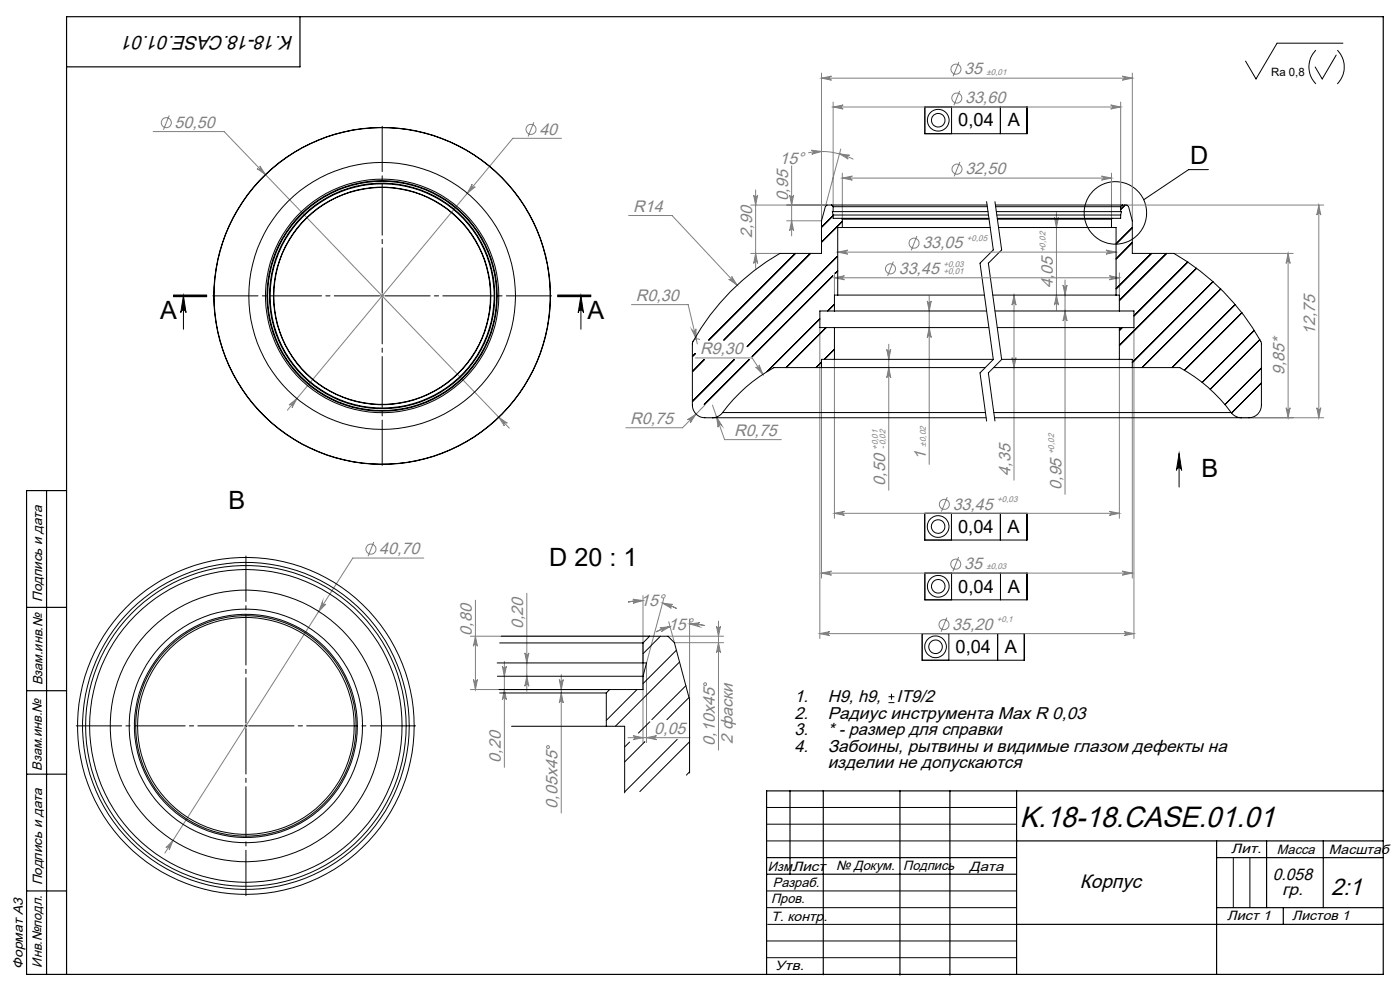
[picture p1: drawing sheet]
<svg xmlns="http://www.w3.org/2000/svg" width="420mm" height="297mm" viewBox="0 0 420 297" stroke-linecap="round" stroke-linejoin="round" font-family="sans-serif">
<g fill="none" stroke="#808080" stroke-width=".3">
<path d="M287.7 18.6l-1.8 4.3M45.9 39.4h21.3l85.6 88.9M50.8 34.6l-1.8 4.3M160.2 36.6l-1.8 4.3M246.5 23.4l2.9-.6a.6 .6 0 0 0-.5 .6 .6 .6 0 0 0 .5 .6zM246.5 21.9v44.3h-10.5M246.5 23.4h93.2M249.9 32.1l3-.6a.6 .6 0 0 0-.5 .6 .6 .6 0 0 0 .5 .6zM249.9 30.6v31.3M249.9 32.1h86.3M287.9 27.2l-1.7 4.3M333.2 31.5l3 .6-3 .6a.6 .6 0 0 0 .6-.6 .6 .6 0 0 0-.6-.6z"/>
<path d="M336.2 30.6v31.3M336.7 22.8l3 .6-3 .6a.6 .6 0 0 0 .6-.6 .6 .6 0 0 0-.6-.6zM339.7 21.9v44.3M77.1 50.5a.59 .59 0 0 0 .8 .1 .59 .59 0 0 0 .1-.9l1.6 2.6zM141.6 55.2a.6 .6 0 0 0 .1 .8 .6 .6 0 0 0 .9 0l-2.4 1.9zM168.5 41.4h-14.7l-67.6 81.5M226.1 58.5a.6 .6 0 0 0 .6 .5 .6 .6 0 0 0 .6-.5l-.6 3zM226.7 56.9v23.5M236.9 58.5a.6 .6 0 0 0 .6 .5 .6 .6 0 0 0 .6-.5l-.6 3zM237.5 49.7v21M242.5 45.8a20.7 20.7 0 0 1 13.5 1.9M243.4 45l3.1 .4-3 .8a.6 .6 0 0 0 .5-.6 .6 .6 0 0 0-.6-.6z"/>
<path d="M251.8 46.1l3.1 .4a.6 .6 0 0 0-.8 .4 .6 .6 0 0 0 .4 .8zM252.2 44.7l-4.6 17.2M252.7 53.4l3-.6a.6 .6 0 0 0-.6 .6 .6 .6 0 0 0 .6 .6zM252.7 51.9v13.8M252.7 53.4h80.7M288 48.5l-1.8 4.3M330.4 52.8l3 .6-3 .6a.6 .6 0 0 0 .6-.6 .6 .6 0 0 0-.6-.6zM333.4 51.9v13.8M188.6 64.6h13l19.5 20.8M225.2 75.9h8.8M225.2 61.5h22.9M226.7 75.9l.6 3a.6 .6 0 0 0-.6-.5 .6 .6 0 0 0-.6 .5z"/>
<path d="M237.5 66.2l.6 3a.6 .6 0 0 0-.6-.6 .6 .6 0 0 0-.6 .6zM251.3 75.6l3-.6a.6 .6 0 0 0-.6 .6 .6 .6 0 0 0 .6 .6zM251.3 75.6h83.5M268 78.4l-1.7 4.3M275.1 70.7l-1.7 4.3M316.3 65.2a.6 .6 0 0 0 .6 .6 .6 .6 0 0 0 .6-.6l-.6 3zM316.9 63.7v29.3M331.8 75l3 .6-3 .6a.6 .6 0 0 0 .6-.6 .6 .6 0 0 0-.6-.6zM338.1 61.5h59M352.2 75.9h35.7M386.4 75.9l.6 3a.6 .6 0 0 0-.6-.5 .6 .6 0 0 0-.6 .5zM386.4 75.9v49.3"/>
<path d="M395.6 61.5l.6 2.9a.6 .6 0 0 0-.6-.5 .6 .6 0 0 0-.6 .5zM395.6 61.5v63.7M189.4 91.3h17l2.8 11.8M207.6 98.8a.62 .62 0 0 0 .7 .5 .62 .62 0 0 0 .5-.7l.1 3zM218.6 83.7a.6 .6 0 0 0 .9 0 .6 .6 0 0 0 0-.8l1.6 2.5zM246 98.2v93.2M250.3 83.3l3-.6a.6 .6 0 0 0-.5 .6 .6 .6 0 0 0 .5 .6zM250.3 81.8v6.6M250.3 83.3h85.5M278.2 90.2a.6 .6 0 0 0 .6 .5 .6 .6 0 0 0 .6-.5l-.6 3zM278.8 98.2l.6 3a.6 .6 0 0 0-.6-.6 .6 .6 0 0 0-.6 .6zM278.8 88.7v50.5"/>
<path d="M304.2 88.4l.6 3a.6 .6 0 0 0-.6-.5 .6 .6 0 0 0-.6 .5zM304.2 88.4v55.5M316.9 88.4l.6 3a.6 .6 0 0 0-.6-.5 .6 .6 0 0 0-.6 .5zM318.9 85.4a.6 .6 0 0 0 .6 .6 .6 .6 0 0 0 .6-.6l-.6 3zM319.5 93.2l.6 3a.6 .6 0 0 0-.6-.6 .6 .6 0 0 0-.6 .6zM319.5 83.9v64.3M332.8 82.7l3 .6-3 .6a.6 .6 0 0 0 .6-.6 .6 .6 0 0 0-.6-.6zM335.8 81.8v6.6M340.2 98.2v93.2M208.6 107.3h17l3.2 4.9M210 101.8l-1.1-.2-1 .7M226.7 110a.59 .59 0 0 0 .8 .2 .59 .59 0 0 0 .2-.8l1.1 2.8z"/>
<path d="M246.5 110.2v63M250.3 107.7v47.6M266 104.7a.6 .6 0 0 0 .6 .6 .6 .6 0 0 0 .6-.6l-.6 3zM266.6 110.2l.6 3a.6 .6 0 0 0-.6-.6 .6 .6 0 0 0-.6 .6zM266.6 103.2v43.7M303.6 107.2a.6 .6 0 0 0 .6 .5 .6 .6 0 0 0 .6-.5l-.6 3zM335.8 107.7v47.6M339.7 110.2v63M86.7 121.4l2.4-2-1.5 2.8a.6 .6 0 0 0-.1-.9 .6 .6 0 0 0-.8 .1zM149.6 125.1l2.6 1.7a.6 .6 0 0 0-.8 0 .6 .6 0 0 0-.1 .8zM206.3 125.8l2.5-1.7-1.7 2.5a.6 .6 0 0 0 0-.8 .6 .6 0 0 0-.8 0zM211.5 121.4l-6.7 6.8h-17.1"/>
<path d="M213.7 121.4l3.7 10.4h17M215 125l1.6 2.6a.6 .6 0 0 0-.8-.3 .6 .6 0 0 0-.4 .7zM372.4 125.2h24.7M385.8 122.2a.6 .6 0 0 0 .6 .6 .6 .6 0 0 0 .6-.6l-.6 3zM395 122.2a.6 .6 0 0 0 .6 .6 .6 .6 0 0 0 .6-.6l-.6 3zM250.3 153.8l3-.6a.6 .6 0 0 0-.5 .6 .6 .6 0 0 0 .5 .6zM250.3 153.8h85.5M284.2 149l-1.8 4.3M332.8 153.2l3 .6-3 .6a.6 .6 0 0 0 .6-.6 .6 .6 0 0 0-.6-.6zM112.1 162.4l-1.7 4.3M127.1 167.2h-21.3l-56.3 88.5M142.6 179.9v26.8"/>
<path d="M158 177.8v29.4M189.9 179.6l3 .4-3 .8a.6 .6 0 0 0 .6-.6 .6 .6 0 0 0-.6-.6zM192.9 180l-4.5 .4M192.9 178.5v44.1M199.1 179.3l-5.1 19.4v23.9M246.5 171.8l2.9-.6a.6 .6 0 0 0-.5 .6 .6 .6 0 0 0 .5 .6zM246.5 171.8h93.2M287.6 166.9l-1.7 4.3M336.7 171.2l3 .6-3 .6a.6 .6 0 0 0 .6-.6 .6 .6 0 0 0-.6-.6zM96.7 180.4a.62 .62 0 0 0 .2 .8 .62 .62 0 0 0 .9-.2l-2.2 2.2zM141.1 190.7h53.8M142.6 190.7l.6 3a.6 .6 0 0 0-.6-.6 .6 .6 0 0 0-.6 .6z"/>
<path d="M150.7 199.7a.6 .6 0 0 0 .6 .5 .6 .6 0 0 0 .6-.5l-.6 3zM151.3 198.2v31.8M157.4 195.7a.6 .6 0 0 0 .6 .6 .6 .6 0 0 0 .6-.6l-.6 3zM198 188.2l3-.4-2.6 1.5a.6 .6 0 0 0 .3-.8 .6 .6 0 0 0-.7-.3zM198.8 180.8l3 .3a.6 .6 0 0 0-.7 .4 .6 .6 0 0 0 .3 .8zM198.8 180.8l4.2 1.5M200.4 190.7h16.7M200.6 186.3l1.7 6.3h14.8M201 187.8l-4.2 1.6M206.9 187l3-.4a.6 .6 0 0 0-.6 .6 .6 .6 0 0 0 .5 .6zM206.9 187l4.4 .5M206.9 185.5v24.2"/>
<path d="M214.9 187.7a.6 .6 0 0 0 .6 .5 .6 .6 0 0 0 .6-.5l-.6 3zM215.5 192.6l.6 3a.6 .6 0 0 0-.6-.6 .6 .6 0 0 0-.6 .6zM215.5 186.2v38.6M246 189.9l3-.6a.6 .6 0 0 0-.6 .6 .6 .6 0 0 0 .6 .6zM246 189.9h94.2M284.1 185.1l-1.8 4.2M337.2 189.3l3 .6-3 .6a.6 .6 0 0 0 .6-.6 .6 .6 0 0 0-.6-.6zM141.1 206.7h41.8M142 203.7a.6 .6 0 0 0 .6 .5 .6 .6 0 0 0 .6-.5l-.6 3zM151.3 206.7l.6 3a.6 .6 0 0 0-.6-.6 .6 .6 0 0 0-.6 .6zM158 202.7l.6 3a.6 .6 0 0 0-.6-.6 .6 .6 0 0 0-.6 .6zM167.8 203.7a.6 .6 0 0 0 .6 .5 .6 .6 0 0 0 .6-.5l-.6 3z"/>
<path d="M168.4 207.7l.6 3a.6 .6 0 0 0-.6-.6 .6 .6 0 0 0-.6 .6zM168.4 202.2v41.5M188.4 221.1h18.6M189.9 220.5l3 .6-3 .6a.6 .6 0 0 0 .5-.6 .6 .6 0 0 0-.5-.6zM194 221.1l3-.6a.6 .6 0 0 0-.6 .6 .6 .6 0 0 0 .6 .6zM51.9 251.9l-1.1 2.8a.6 .6 0 0 0-.2-.8 .6 .6 0 0 0-.8 .2z"/>
<circle cx="49.9" cy="36.8" r="1.51"/>
<circle cx="159.3" cy="38.8" r="1.51"/>
<circle cx="286.8" cy="20.7" r="1.51"/>
<circle cx="287" cy="29.4" r="1.51"/>
<circle cx="287.1" cy="50.7" r="1.51"/>
<circle cx="274.2" cy="72.9" r="1.51"/>
<circle cx="267.1" cy="80.6" r="1.49"/>
<circle cx="283.3" cy="151.2" r="1.49"/>
<circle cx="111.3" cy="164.6" r="1.51"/>
<circle cx="286.7" cy="169.1" r="1.49"/>
<circle cx="283.2" cy="187.2" r="1.5"/>
<circle cx="211.5" cy="205" r=".43"/>
<circle cx="164.4" cy="223.9" r=".43"/>
</g>
<g fill="none" stroke="#000" stroke-width=".3">
<path d="M394.8 15a7.2 7.2 0 0 0 0 10.1M400.9 16.5l-4.2 7.2-2.2-3.6M401.2 15a7.2 7.2 0 0 1 0 10.1M402.9 12.9h-19.8l-6.3 10.8-3.1-5.4M277.5 32.1h30.6v8h-30.6zM285.5 32.1v8M300.1 32.1v8M362.5 50.8h-5.9l-13.5 9.1M296 60.4l2 14.5-4 4 4 28.8-4 4.1 2 14.4M298.5 60.4l2 14.5-4 4 4 28.8-4 4.1 2 14.4M52 88.9h10zM52 88.7h10"/>
<path d="M52 88.4h10M55 88.7l.8 5a.79 .79 0 0 0-.8-.8 .79 .79 0 0 0-.8 .8zM55 88.7v10M114.2 88.7h.8M114.7 88.3v.8M167.3 88.7h10M167.3 88.4h10M167.3 88.9h10M174.3 88.7v10M174.3 88.7l.7 5a.79 .79 0 0 0-.7-.8 .79 .79 0 0 0-.8 .8zM353.7 136v10M353.7 136l.8 5a.79 .79 0 0 0-.8-.8 .79 .79 0 0 0-.8 .8z"/>
<path d="M277.4 153.8h30.7v8.1h-30.7zM285.4 153.8v8.1M300.1 153.8v8.1M277.5 171.8h30.6v8h-30.6zM285.5 171.8v8M300.1 171.8v8M276.6 189.9h30.7v8h-30.7zM284.7 189.9v8M299.3 189.9v8M73.4 217.6h.8M73.8 217.2v.7M266.6 210.6h1.7"/>
<path d="M266.6 208.8h1.7M267.4 207.9v1.8M230 242h75M230 247h75M230 252h75M370 257v15M375 257v15M230 267h75M230 272h75M230.3 277h74.7M230 287h75M230 282h75"/>
<circle cx="281.5" cy="36" r="3.3"/>
<circle cx="281.5" cy="36" r="2.02"/>
<circle cx="334.6" cy="63.8" r="9.4"/>
<circle cx="281.4" cy="157.8" r="2.03"/>
<circle cx="281.4" cy="157.8" r="3.3"/>
<circle cx="281.5" cy="175.7" r="3.3"/>
<circle cx="281.5" cy="175.7" r="2.04"/>
<circle cx="280.7" cy="193.8" r="2.03"/>
<circle cx="280.7" cy="193.8" r="3.2"/>
</g>
<path d="M73 217.5h-50.1M73.8 216.7v-50.1M73.8 218.3v50.1M74.6 217.5h50.1" fill="none" stroke="#000" stroke-width=".3" stroke-dasharray="15.2 1.3 1.3 1.3" stroke-dashoffset="1.6"/>
<path d="M113.9 88.7h-50.1M114.7 87.9v-50.1M114.7 89.5v50M115.5 88.7h50" fill="none" stroke="#000" stroke-width=".3" stroke-dasharray="15.2 1.3 1.3 1.3" stroke-dashoffset="1.7"/>
<g fill="none" stroke="#000" stroke-width=".35">
<path d="M90 5v15h-70M14 147v145M20 147h-12v145h407v-287h-395v287M8 182h12M8 207h12M8 232h12M237 237v25M247 237v55.1M270 237v55.2M285 237v55.2M305 237v55M415 237h-185v55"/>
<path d="M230 257h75M305 252h110M365 257h50M365 252v40M380 252v20M397 252v20M8 267h12M230 262h75M305 277h110M365 272h50M385 272v5"/>
</g>
<g fill="#000">
<path d="M353.7 136l.8 5a.79 .79 0 0 0-.8-.8 .79 .79 0 0 0-.8 .8z"/>
<path d="M174.3 88.7l.7 5a.79 .79 0 0 0-.7-.8 .79 .79 0 0 0-.8 .8zM55 88.7l.8 5a.79 .79 0 0 0-.8-.8 .79 .79 0 0 0-.8 .8z"/>
</g>
<g fill="#808080">
<path d="M149.6 125.1l1.7 2.5a.6 .6 0 0 1 .1-.8 .6 .6 0 0 1 .8 0zM77.1 50.5l2.5 1.8-1.6-2.6a.59 .59 0 0 1-.1 .9 .59 .59 0 0 1-.8-.1zM86.7 121.4a.6 .6 0 0 1 .8-.1 .6 .6 0 0 1 .1 .9l1.5-2.8zM141.6 55.2l-1.4 2.7 2.4-1.9a.6 .6 0 0 1-.9 0 .6 .6 0 0 1-.1-.8zM252.7 53.4l3-.6a.6 .6 0 0 0-.6 .6 .6 .6 0 0 0 .6 .6zM330.4 52.8l3 .6-3 .6a.6 .6 0 0 0 .6-.6 .6 .6 0 0 0-.6-.6zM249.9 32.1l3-.6a.6 .6 0 0 0-.5 .6 .6 .6 0 0 0 .5 .6zM333.2 31.5l3 .6-3 .6a.6 .6 0 0 0 .6-.6 .6 .6 0 0 0-.6-.6zM246.5 23.4l2.9-.6a.6 .6 0 0 0-.5 .6 .6 .6 0 0 0 .5 .6zM336.7 22.8l3 .6-3 .6a.6 .6 0 0 0 .6-.6 .6 .6 0 0 0-.6-.6zM226.7 110l2.1 2.2-1.1-2.8a.59 .59 0 0 1-.2 .8 .59 .59 0 0 1-.8-.2zM207.6 98.8l1.3 2.8-.1-3a.62 .62 0 0 1-.5 .7 .62 .62 0 0 1-.7-.5zM206.3 125.8a.6 .6 0 0 1 .8 0 .6 .6 0 0 1 0 .8l1.7-2.5zM215 125l.4 3a.6 .6 0 0 1 .4-.7 .6 .6 0 0 1 .8 .3zM250.3 83.3l3-.6a.6 .6 0 0 0-.5 .6 .6 .6 0 0 0 .5 .6zM332.8 82.7l3 .6-3 .6a.6 .6 0 0 0 .6-.6 .6 .6 0 0 0-.6-.6zM251.8 46.1l3.1 .4a.6 .6 0 0 0-.8 .4 .6 .6 0 0 0 .4 .8zM243.4 45l3.1 .4-3 .8a.6 .6 0 0 0 .5-.6 .6 .6 0 0 0-.6-.6zM218.6 83.7l2.5 1.7-1.6-2.5a.6 .6 0 0 1 0 .8 .6 .6 0 0 1-.9 0zM246 189.9l3-.6a.6 .6 0 0 0-.6 .6 .6 .6 0 0 0 .6 .6zM337.2 189.3l3 .6-3 .6a.6 .6 0 0 0 .6-.6 .6 .6 0 0 0-.6-.6zM246.5 171.8l2.9-.6a.6 .6 0 0 0-.5 .6 .6 .6 0 0 0 .5 .6zM336.7 171.2l3 .6-3 .6a.6 .6 0 0 0 .6-.6 .6 .6 0 0 0-.6-.6zM250.3 153.8l3-.6a.6 .6 0 0 0-.5 .6 .6 .6 0 0 0 .5 .6zM332.8 153.2l3 .6-3 .6a.6 .6 0 0 0 .6-.6 .6 .6 0 0 0-.6-.6zM51.9 251.9l-2.1 2.2a.6 .6 0 0 1 .8-.2 .6 .6 0 0 1 .2 .8zM96.7 180.4l-1.1 2.8 2.2-2.2a.62 .62 0 0 1-.9 .2 .62 .62 0 0 1-.2-.8zM189.9 220.5l3 .6-3 .6a.6 .6 0 0 0 .5-.6 .6 .6 0 0 0-.5-.6zM194 221.1l3-.6a.6 .6 0 0 0-.6 .6 .6 .6 0 0 0 .6 .6zM198.8 180.8l3 .3a.6 .6 0 0 0-.7 .4 .6 .6 0 0 0 .3 .8zM189.9 179.6l3 .4-3 .8a.6 .6 0 0 0 .6-.6 .6 .6 0 0 0-.6-.6zM206.9 187l3-.4a.6 .6 0 0 0-.6 .6 .6 .6 0 0 0 .5 .6zM198 188.2l3-.4-2.6 1.5a.6 .6 0 0 0 .3-.8 .6 .6 0 0 0-.7-.3z"/>
<path d="M251.3 75.6l3-.6a.6 .6 0 0 0-.6 .6 .6 .6 0 0 0 .6 .6zM331.8 75l3 .6-3 .6a.6 .6 0 0 0 .6-.6 .6 .6 0 0 0-.6-.6z"/>
<path d="M226.7 75.9l.6 3a.6 .6 0 0 0-.6-.5 .6 .6 0 0 0-.6 .5zM226.1 58.5a.6 .6 0 0 0 .6 .5 .6 .6 0 0 0 .6-.5l-.6 3zM237.5 66.2l.6 3a.6 .6 0 0 0-.6-.6 .6 .6 0 0 0-.6 .6zM236.9 58.5a.6 .6 0 0 0 .6 .5 .6 .6 0 0 0 .6-.5l-.6 3zM316.9 88.4l.6 3a.6 .6 0 0 0-.6-.5 .6 .6 0 0 0-.6 .5zM316.3 65.2a.6 .6 0 0 0 .6 .6 .6 .6 0 0 0 .6-.6l-.6 3zM142 203.7a.6 .6 0 0 0 .6 .5 .6 .6 0 0 0 .6-.5l-.6 3zM142.6 190.7l.6 3a.6 .6 0 0 0-.6-.6 .6 .6 0 0 0-.6 .6zM151.3 206.7l.6 3a.6 .6 0 0 0-.6-.6 .6 .6 0 0 0-.6 .6zM150.7 199.7a.6 .6 0 0 0 .6 .5 .6 .6 0 0 0 .6-.5l-.6 3zM168.4 207.7l.6 3a.6 .6 0 0 0-.6-.6 .6 .6 0 0 0-.6 .6zM167.8 203.7a.6 .6 0 0 0 .6 .5 .6 .6 0 0 0 .6-.5l-.6 3z"/>
<path d="M386.4 75.9l.6 3a.6 .6 0 0 0-.6-.5 .6 .6 0 0 0-.6 .5zM385.8 122.2a.6 .6 0 0 0 .6 .6 .6 .6 0 0 0 .6-.6l-.6 3zM395.6 61.5l.6 2.9a.6 .6 0 0 0-.6-.5 .6 .6 0 0 0-.6 .5zM395 122.2a.6 .6 0 0 0 .6 .6 .6 .6 0 0 0 .6-.6l-.6 3zM278.2 90.2a.6 .6 0 0 0 .6 .5 .6 .6 0 0 0 .6-.5l-.6 3zM278.8 98.2l.6 3a.6 .6 0 0 0-.6-.6 .6 .6 0 0 0-.6 .6zM318.9 85.4a.6 .6 0 0 0 .6 .6 .6 .6 0 0 0 .6-.6l-.6 3zM319.5 93.2l.6 3a.6 .6 0 0 0-.6-.6 .6 .6 0 0 0-.6 .6zM304.2 88.4l.6 3a.6 .6 0 0 0-.6-.5 .6 .6 0 0 0-.6 .5zM303.6 107.2a.6 .6 0 0 0 .6 .5 .6 .6 0 0 0 .6-.5l-.6 3zM266 104.7a.6 .6 0 0 0 .6 .6 .6 .6 0 0 0 .6-.6l-.6 3zM266.6 110.2l.6 3a.6 .6 0 0 0-.6-.6 .6 .6 0 0 0-.6 .6zM157.4 195.7a.6 .6 0 0 0 .6 .6 .6 .6 0 0 0 .6-.6l-.6 3zM158 202.7l.6 3a.6 .6 0 0 0-.6-.6 .6 .6 0 0 0-.6 .6zM214.9 187.7a.6 .6 0 0 0 .6 .5 .6 .6 0 0 0 .6-.5l-.6 3zM215.5 192.6l.6 3a.6 .6 0 0 0-.6-.6 .6 .6 0 0 0-.6 .6z"/>
</g>
<g fill="none" stroke="#000" stroke-width=".3">
<path d="M238.6 75.9l-25.9 26M243.1 75.9l-25.9 26M249.4 61.5h-1.3l-.5 .4-1.1 4.3v9.7h-12.5a67 67 0 0 0-26.2 26.9l-.1 18.6a3.7 3.7 0 0 0 3.8 3.8h2.2M249.4 61.5h46.7M249.4 61.5l.5 .4M249.9 64.4h46.6M249.9 61.9h46.3M249.9 63.4h46.5M249.9 64.4v1h2.5M249.9 63.4h-.2l.2 1M249.9 61.9v1.5M249.9 64.6l-3.4 3.5"/>
<path d="M251.1 76.9l-26.9 27M252.4 65.4h44.3M252.4 65.4l.3 .3M252.7 68.2h44.4M252.7 65.7h44M252.7 68.2h-1.4v20.2M252.7 65.7v2.5M252.7 66.4l-6.2 6.2M298.6 61.5h38.1M298.7 61.9h37.5M298.9 63.4h37.3M299 64.4h37.2"/>
<path d="M299.2 65.4h34.5M299.2 65.7h34.2M299.6 68.2h33.8M333.4 68.2h1.4v20.2M333.4 65.7v2.5M333.7 65.4l-.3 .3M336.2 64.4v1h-2.5M336.2 61.9v1.5M336.2 63.4h.2l-.2 1M336.7 61.5h1.4l.5 .4 1.1 4.3v9.7h12.5a67.7 67.7 0 0 1 26.2 26.9v18.6a3.7 3.7 0 0 1-3.7 3.8h-2.3M336.7 61.5l-.5 .4M337.5 61.5l-1.3 1.3"/>
<path d="M339.7 68.2l-4.9 4.9M339.7 72.7l-4.9 4.9M345.4 75.9l-10.6 10.7M350 75.9l-14.2 14.2M356.3 78.5l-16.1 16.2M246 95.6l-15.9 15.8M247.8 98.2l-12 12M249.8 82.7l-24.2 24.2M250.3 98.2h46.4M250.3 93.2h45.7M250.3 93.2h-4.3v5h4.3M250.3 98.2v9.5"/>
<path d="M250.3 91.2l-2 2M251.3 88.4h44M251.3 88.4h-1v4.8M251.3 81.2l-.7 .7M297.8 88.4h37M298.5 93.2h37.3M299.2 98.2h36.6M334.8 88.4h1v4.8M335.8 98.2v9.5M335.8 93.2h4.4v5h-4.4M336.7 98.2l-.9 .9M359 80.4l-23.2 23.1"/>
<path d="M363.9 84.4l-24.2 24.3M366.2 86.6l-23.6 23.6M370.6 91.3l-19 18.9M372.6 93.7l-17.3 17.3M376.3 99l-15.7 15.6M208.6 105.9l-.9 1M211.3 107.8l-3.6 3.6M220.3 107.8l-12.6 12.5M224.8 107.8l-13.5 13.4M246.5 110.2h-14.3a46.7 46.7 0 0 0-15.4 13.4M246.5 110.2h49.1M246.5 108.5l-1.7 1.7"/>
<path d="M250.3 107.7h47.7M250.3 107.7h-3.8v2.5M250.3 104.7l-3 3M298.1 110.2h41.6M300.5 107.7h35.3M335.8 107.7h3.9v2.5M339.7 110.2h14.2a46.7 46.7 0 0 1 15.5 13.4M377.9 101.8l-14.8 14.9M378.4 110.3l-10.9 10.9M378.4 114.8l-8.9 9M213.7 125.2h82.1M216.8 123.6a3.9 3.9 0 0 1-3.1 1.6"/>
<path d="M216.8 123.6h78.8M298.1 123.6h71.3M298.3 125.2h74.1M369.4 123.6a3.9 3.9 0 0 0 3 1.6M149.2 198.7h43.7M149.9 192.7h43M150.4 190.7h44.5M192.9 192.7v6M192.9 198.7h1.1l-1.1 4M194.9 190.7l-2 2M194.9 190.7h5.5l1.9 1.9 4.6 17.1v22M198.1 190.7l-5.2 5.2"/>
<path d="M202.9 194.9l-10 10M203.9 198.4l-19.3 19.3M149.2 202.7h43.7M149.7 206.7h33.2M149.9 207.7h32M153.5 217.7h28.4M181.9 217.7h5.5v19.9M181.9 207.7v10M182.9 206.7l-1 1M191.1 206.7l-9.2 9.2M192.9 202.7v4h-10M194.9 216.3l-3.4 3.4"/>
<path d="M205.8 205.5l-10.3 10.2M206.7 209l-6.6 6.7M188.9 222.4l-1.5 1.5M193.3 222.4l-5.9 5.9M193.5 222.3l-.1 .1M203.2 221.6l-15.8 15.7M206.9 231.3l-1 1M206.9 222.3l-15 14.9"/>
<circle cx="114.6" cy="88.7" r="32.5"/>
<circle cx="114.6" cy="88.7" r="34.3"/>
<circle cx="114.6" cy="88.7" r="50.4"/>
<circle cx="114.6" cy="88.7" r="33.6"/>
<circle cx="114.6" cy="88.7" r="50.5"/>
<circle cx="114.6" cy="88.7" r="35"/>
<circle cx="114.6" cy="88.7" r="34.5"/>
<circle cx="114.6" cy="88.7" r="32.6"/>
<circle cx="114.7" cy="88.7" r="33.8"/>
<circle cx="114.7" cy="88.7" r="40"/>
<circle cx="73.7" cy="217.6" r="50.5"/>
<circle cx="73.7" cy="217.6" r="46.9"/>
<circle cx="73.8" cy="217.6" r="32.5"/>
<circle cx="73.8" cy="217.6" r="35"/>
<circle cx="73.8" cy="217.6" r="33.1"/>
<circle cx="73.8" cy="217.5" r="49"/>
<circle cx="73.8" cy="217.6" r="33.4"/>
<circle cx="73.8" cy="217.6" r="48.1"/>
<circle cx="73.8" cy="217.6" r="40.7"/>
</g>
<text font-size="8.8" x="305.9" y="247.7">K.18-18.CASE.01.01</text>
<g font-size="7.6">
<text x="357.1" y="49.2">D</text>
<text x="48" y="95.6">A</text>
<text x="176.3" y="95.6">A</text>
<text x="360.5" y="142.8">B</text>
<text x="68.6" y="152.5">B</text>
<text x="164.8" y="169.7">D 20 : 1</text>
</g>
<text font-size="7.1" x="399.3" y="268.2">2:1</text>
<g font-size="5.8">
<text x="88" y="10.7" transform="rotate(-180 88 10.7)">K.18-18.CASE.01.01</text>
<text x="324" y="266.1">Корпус</text>
</g>
<g font-size="5.5">
<text x="287.5" y="37.9">0,04</text>
<text x="302.3" y="37.9">А</text>
<text x="287.4" y="159.7">0,04</text>
<text x="302.3" y="159.7">А</text>
<text x="287.5" y="177.6">0,04</text>
<text x="302.3" y="177.6">А</text>
<text x="286.7" y="195.7">0,04</text>
<text x="301.5" y="195.7">А</text>
</g>
<g font-size="5.1">
<text x="238.3" y="210.5">1.</text>
<text x="238.3" y="215.4">2.</text>
<text x="248.3" y="215.4">Радиус инструмента Max R 0,03</text>
<text x="248.3" y="210.5">H9, h9,</text>
<text x="268.9" y="210.5">IT9/2</text>
<text x="238.3" y="220.3">3.</text>
<text x="248.3" y="220.3">* - размер для справки</text>
<text x="238.3" y="225.3">4.</text>
<text x="248.3" y="225.3">Забоины, рытвины и видимые глазом дефекты на</text>
<text x="248.3" y="230.2">изделии не допускаются</text>
</g>
<g font-size="5" fill="#808080">
<text x="289.3" y="22.3">35</text>
<text x="289.5" y="31">33,60</text>
<text x="52.4" y="38.3">50,50</text>
<text x="161.8" y="40.3">40</text>
<text x="233.9" y="49">15°</text>
<text x="289.6" y="52.3">32,50</text>
<text x="190" y="63.5">R14</text>
<text x="236.4" y="60.4" transform="rotate(-90 236.4 60.4)">0,95</text>
<text x="225.6" y="71.2" transform="rotate(-90 225.6 71.2)">2,90</text>
<text x="276.7" y="74.4">33,05</text>
<text x="269.7" y="82.1">33,45</text>
<text x="315.9" y="86.3" transform="rotate(-90 315.9 86.3)">4,05</text>
<text x="190.8" y="90.2">R0,30</text>
<text x="394.6" y="100.5" transform="rotate(-90 394.6 100.5)">12,75</text>
<text x="210" y="106.2">R9,30</text>
<text x="385.4" y="112.4" transform="rotate(-90 385.4 112.4)">9,85*</text>
<text x="189.1" y="127.1">R0,75</text>
<text x="220.2" y="130.6">R0,75</text>
<text x="277.7" y="137.8" transform="rotate(-90 277.7 137.8)">1</text>
<text x="303.1" y="142.6" transform="rotate(-90 303.1 142.6)">4,35</text>
<text x="265.6" y="145.6" transform="rotate(-90 265.6 145.6)">0,50</text>
<text x="318.4" y="146.8" transform="rotate(-90 318.4 146.8)">0,95</text>
<text x="285.8" y="152.7">33,45</text>
<text x="113.8" y="166.1">40,70</text>
<text x="289.2" y="170.6">35</text>
<text x="192" y="181.7">15°</text>
<text x="141.6" y="190.5" transform="rotate(-90 141.6 190.5)">0,80</text>
<text x="157" y="188.5" transform="rotate(-90 157 188.5)">0,20</text>
<text x="200.4" y="188.8">15°</text>
<text x="285.7" y="188.8">35,20</text>
<text x="196.3" y="220">0,05</text>
<text x="214.4" y="223.5" transform="rotate(-90 214.4 223.5)">0,10х45</text>
<text x="219.8" y="222.9" transform="rotate(-90 219.8 222.9)">2 фаски</text>
<text x="150.3" y="228.6" transform="rotate(-90 150.3 228.6)">0,20</text>
<text x="167.3" y="242.3" transform="rotate(-90 167.3 242.3)">0,05х45</text>
</g>
<g font-size="5">
<text x="381.8" y="263.6">0.058</text>
<text x="384.6" y="268.1">гр.</text>
</g>
<g font-size="4">
<text x="12.6" y="180.5" transform="rotate(-90 12.6 180.5)">Подпись и дата</text>
<text x="12.7" y="205.4" transform="rotate(-90 12.7 205.4)">Взам.инв.№</text>
<text x="12.6" y="231" transform="rotate(-90 12.6 231)">Взам.инв.№</text>
<text x="369.4" y="255.6">Лит.</text>
<text x="383.1" y="255.9">Масса</text>
<text x="398.7" y="255.9">Масштаб</text>
<text x="230.4" y="261">Изм.Лист</text>
<text x="250.8" y="260.9">№ Докум.</text>
<text x="271" y="260.8">Подпись</text>
<text x="290.9" y="261.1">Дата</text>
<text x="12.6" y="265.3" transform="rotate(-90 12.6 265.3)">Подпись и дата</text>
<text x="231.8" y="265.9">Разраб.</text>
<text x="231.3" y="276">Т. контр.</text>
<text x="231.3" y="270.5">Пров.</text>
<text x="368.2" y="275.8">Лист 1</text>
<text x="387.7" y="275.8">Листов 1</text>
<text x="6.8" y="290.3" transform="rotate(-90 6.8 290.3)">Формат А3</text>
<text x="12.6" y="290" transform="rotate(-90 12.6 290)">Инв.№подл.</text>
<text x="232.5" y="290.8">Утв.</text>
</g>
<text font-size="3.4" x="381.3" y="22.9">Ra 0,8</text>
<g font-size="2.5" fill="#808080">
<text x="296" y="22.3">±0,01</text>
<text x="290.1" y="72.2">+0,05</text>
<text x="313.7" y="75.6" transform="rotate(-90 313.7 75.6)">+0,02</text>
<text x="283" y="79.9">+0,03</text>
<text x="283" y="82.2">+0,01</text>
<text x="263.4" y="134.9" transform="rotate(-90 263.4 134.9)">+0,01</text>
<text x="265.6" y="134.6" transform="rotate(-90 265.6 134.6)">-0,02</text>
<text x="277.8" y="133.8" transform="rotate(-90 277.8 133.8)">±0,02</text>
<text x="316.2" y="136.1" transform="rotate(-90 316.2 136.1)">+0,02</text>
<text x="299.2" y="150.5">+0,03</text>
<text x="295.9" y="170.7">±0,03</text>
<text x="299.1" y="186.6">+0,1</text>
</g>
</svg>
